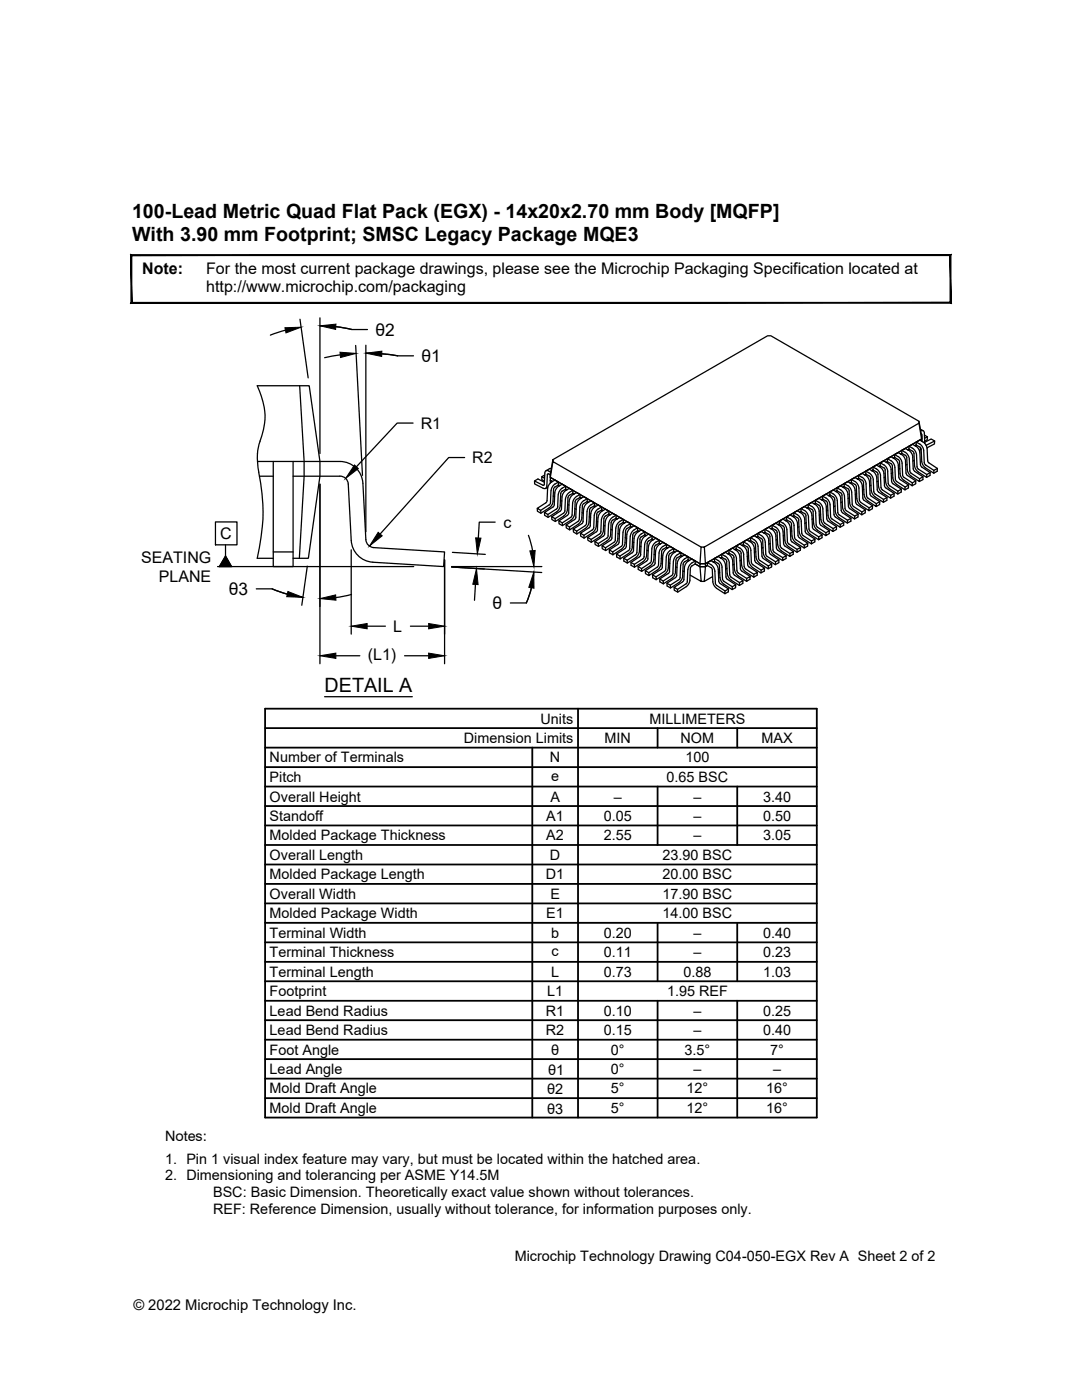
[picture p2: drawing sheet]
<svg xmlns="http://www.w3.org/2000/svg" width="216mm" height="279mm" viewBox="0 0 216 279" stroke-linecap="round" stroke-linejoin="round" font-family="sans-serif">
<!-- layer: I-VTOP -->
<g fill="none" stroke="#000" stroke-width=".25">
<path d="M106.7 96l.6-.4 1.3 .6M108.1 95.1v.7l.5 .2M108.7 94.8l-.6 .3 .5 .3M109.3 97.2l-.4 .3M109.5 94l.4 .2M109.5 94l-.3-.1-.4 .2-.2 2.7h-.3l-1.6-.8v.6l1.7 .8 .5 .1 .2-.5 .2-2.4 .5 .2M109.8 95.8v-.5l29.9 17.2M109.8 95.8l.1 .5M109.8 95.8l.4 .3M109.8 96h.1M109.8 95.9v.5M110 93.5h-.4l-.7 .5"/>
<path d="M110 96.2l.7-.4 .7 .4v.6M110.1 96.2a1.8 1.8 0 0 0-.8 1.3l-.2 2.6-.2 .3-1.7 1.1 .7 .4v.5M110.3 92.1v-.4l-.5 3.6v-.7M110.4 99l.3 .2M110.8 96.6a1.8 1.8 0 0 0-.8 1.3l-.2 2.6-.2 .3M111.4 98.8l-.1 2.3-.3 .5M111.4 96.8l-.9 .7-.1 2.5a1.82 1.82 0 0 1-.8 1.3M111.4 96.8l.3 .1M111.4 96.2l-.7 .4M111.8 99.8l.3 .2M112.2 98l-.3 .5-.1 2.4a1.81 1.81 0 0 1-.8 1.3l-1.6 1.1-.7-.5-.1-.5M112.9 97.6v-.6l-.7-.4a2.14 2.14 0 0 0-1.5 1.8l-.1 2.5-.3 .3-1.7 1.1 .7 .4 .1 .6"/>
<path d="M112.9 97a2.1 2.1 0 0 0-1.5 1.7M112.9 97.6l.2 .1M112.9 97.6l-.7 .4M113.6 98.8l-.3 .5-.1 2.4M114.3 98.4v-.5l-.7-.4a2.08 2.08 0 0 0-1.5 1.7l-.1 2.4-.2 .4M114.3 97.9a2.16 2.16 0 0 0-1.5 1.7l-.1 2.4M114.3 98.4l.3 .2M114.3 98.4l-.7 .4M114.4 98.7l.7-.4 .6 .4v.6M114.4 98.7a1.8 1.8 0 0 0-.8 1.3M115.7 98.7a2.14 2.14 0 0 0-1.4 1.7l-.1 2.4M115.7 99.3l-.8 .5-.1 .4"/>
<path d="M115.7 99.3l.3 .1M115.8 99.5l.7-.4 .7 .4v.6M115.8 99.5a1.8 1.8 0 0 0-.8 1.3M117.2 99.5a2.08 2.08 0 0 0-1.5 1.7M162.7 99.8l.7 .4M164.1 99.6l1 .7 .1 2.5M164.1 99a2.08 2.08 0 0 1 1.5 1.7l.2 2.6 1.9 1.4-.1 .5-1.6-1.1M164.1 99.6l-.2 .1M165.5 99l-.7-.4-.7 .4v.6M165.5 99a1.8 1.8 0 0 1 .8 1.3M165.6 98.8v-.6l.7-.4a2.06 2.06 0 0 1 1.5 1.7l.1 2.4 .2 .4M165.6 98.8l.8 .5 .2 .3"/>
<path d="M165.6 98.2a2.14 2.14 0 0 1 1.5 1.7l.1 2.4 .2 .4M165.6 98.8l-.3 .1M166.6 99.7l.1 2.3a1.82 1.82 0 0 0 .7 1.3l1.7 1.1v-.6l-1.7-1.1M167 97.9v-.6l.7-.4a2.12 2.12 0 0 1 1.5 1.8l.1 2.3M167 97.9l.7 .4 .3 .5M167 97.3a2.05 2.05 0 0 1 1.5 1.8l.1 2.5 .3 .3 1.7 1.1-.1 .6-1.7-1.1M167 97.9l-.2 .2M168 98.8l.1 2.4a1.82 1.82 0 0 0 .8 1.3M168.4 97.1v-.6l.7-.4a2.14 2.14 0 0 1 1.5 1.8l.2 2.5 .2 .3 1.7 1.1-.1 .5-.6 .4M168.4 97.1l.7 .4M168.4 96.5l.7 .4M168.4 97.1l-.2 .1"/>
<path d="M169.1 96.9a1.8 1.8 0 0 1 .8 1.3M169.2 97.5l.2 .5 .1 2.4a1.81 1.81 0 0 0 .8 1.3l1.7 1v-.5l-1.7-1.1-.2-.3-.2-2.5M169.5 99.3l-.3 .2M169.9 96.3v-.6l.7-.4a2.08 2.08 0 0 1 1.5 1.7l.1 2.4M169.9 96.3l.7 .4 .3 .4M169.9 95.7a2.06 2.06 0 0 1 1.5 1.7l.1 2.4M169.9 96.3l-.2 .1M170.9 97.2l.1 2.3M170.9 98.5l-.2 .2M171 99.5a1.82 1.82 0 0 0 .7 1.3M171.3 95.4l.7 .4M171.3 94.9l.7 .4"/>
<path d="M171.3 95.4l-.2 .2M171.5 99.8l.2 .5 1.7 1v.6l-1.7-1.1M172 95.2a1.8 1.8 0 0 1 .8 1.4M172 95.8l.3 .5M172.2 99.4l.2 .5 1.7 1v.6l-.7 .4M172.3 96.3l.1 2.4M172.4 97.7l-.3 .1M172.4 98.7a1.82 1.82 0 0 0 .8 1.3l1.6 1.1 .1-.6-1.7-1.1-.3-.5M172.7 94.9l-.7-.4-.7 .4v.5M172.7 94.8a1.8 1.8 0 0 1 .8 1.4M172.8 94.6v-.6l.6-.4a2.06 2.06 0 0 1 1.5 1.8l.1 2.3 .3 .5M172.8 94a2.06 2.06 0 0 1 1.4 1.8l.2 2.5 .2 .3 1.7 1.1v.5l-1.7-1a1.82 1.82 0 0 1-.7-1.4l-.2-2.3"/>
<path d="M172.8 94.6l.7 .4M172.8 94.6l-.3 .2M172.8 96.6l.1 2.4M173.5 95l.3 .5M173.5 96.2l.1 2.4 .3 .4M173.8 96.8l-.3 .2M173.9 99l1.7 1.1-.1 .6-.7 .4M174.2 93.8v-.6l.7-.4a2.06 2.06 0 0 1 1.5 1.7l.1 2.4M174.2 93.8l1 .7 .1 2.5a1.94 1.94 0 0 0 .8 1.3l1.6 1.1v-.6l-1.6-1M174.2 93.2a2.12 2.12 0 0 1 1.5 1.7l.1 2.4M174.2 93.8l-.3 .1M175.2 96l-.2 .2"/>
<path d="M175.3 98.2l1.7 1.1v.6l-.7 .3M175.6 93v-.6l.7-.4a2.12 2.12 0 0 1 1.5 1.7M175.6 93l.7 .4M175.6 92.4l.7 .4M175.6 93l-.2 .1M175.8 97.3l.3 .5M176.3 92.8a1.69 1.69 0 0 1 .8 1.3l.1 2.4 .3 .4M176.4 93.3l.2 .5M176.5 96.9l.3 .5 1.6 1.1v.5l-.7 .4M176.6 93.8l.1 2.4M176.7 95.2l-.3 .1M176.7 96.2a1.82 1.82 0 0 0 .8 1.3"/>
<path d="M177 99.3l-.7 .4M177.1 91.5a2.08 2.08 0 0 1 1.5 1.8l.1 2.3M177.1 92.1l.7 .4M177.1 92.1l-.3 .2M177.5 96.9l1.7 1.1-.1 .6-1.6-1.1M177.8 92.5l.3 .5M177.8 93.7l.1 2.4M177.9 96.1l.3 .4 1.7 1.1-.1 .6-.7 .4M178.1 93l.1 2.4M178.1 94.3l-.3 .2M178.2 95.4a1.82 1.82 0 0 0 .7 1.3l1.7 1.1v-.6l-1.7-1.1M178.4 98.5l-.7 .3"/>
<path d="M178.5 91.5l-.7-.4-.7 .4v.6M178.5 91.5a1.8 1.8 0 0 1 .8 1.4M178.5 91.3l.7 .4M178.5 90.7l.7 .4M178.5 91.3l-.2 .1M178.7 95.6l.2 .5M179.2 91.1a1.8 1.8 0 0 1 .8 1.3l.1 2.4M179.2 91.7l.3 .5 .1 2.4a1.83 1.83 0 0 0 .7 1.2l1.7 1.1 .1-.5-1.7-1.1-.3-.5M179.2 92.9l.2 2.5 .2 .3 1.7 1.1v.6l-.7 .4M179.6 93.5l-.3 .2M179.9 97.6l-.7 .4M179.9 90.7l-.7-.4-.7 .4v.6"/>
<path d="M179.9 90.7a1.8 1.8 0 0 1 .8 1.3l.1 2.6 .3 .3 1.6 1.1v.5l-.7 .4M179.9 90.5v-.6l.7-.4a2.06 2.06 0 0 1 1.5 1.7M179.9 89.9a2.12 2.12 0 0 1 1.5 1.7M179.9 90.5l.7 .4M179.9 90.5l-.2 .1M180.7 90.9l.2 .4 .1 2.4M181 92.7l-.3 .1M181 93.7a1.82 1.82 0 0 0 .8 1.3l1.7 1.1v-.6l-1.7-1.1M181.3 96.8l-.7 .4M181.4 89a2.12 2.12 0 0 1 1.5 1.8l.1 2.5 .2 .3 1.7 1.1v.6l-1.7-1.1a1.83 1.83 0 0 1-.7-1.3l-.2-2.6-.9-.7M181.4 89.6l-.3 .2M181.4 91.6l.1 2.4 .3 .4"/>
<path d="M182.1 91.2l.1 2.4 .3 .4M182.4 91.9l-.2 .1M182.5 94.1l1.7 1-.1 .6-.6 .4M182.7 96l-.6 .4M182.8 89.1l-.7-.4-.7 .3v.6M182.8 89a1.8 1.8 0 0 1 .8 1.4l.1 2.5 .2 .3 1.7 1.1v.6l-.7 .4M182.8 88.8v-.6l.7-.4a2.14 2.14 0 0 1 1.5 1.8l.1 2.3M182.8 88.8l.7 .4 .3 .3 .1 2.6a1.81 1.81 0 0 0 .8 1.3M182.8 88.2l.7 .4M182.8 88.8l-.2 .1M183.4 84.1l.5 3.5v-.6M183.4 84.5l-42.9 24.7"/>
<path d="M183.5 88.6a1.79 1.79 0 0 1 .8 1.4l.2 2.5 .2 .3 1.7 1.1-.1 .5-1.6-1M183.7 85.7l.5 .3M183.7 89.4l-.2 .8M183.7 86l.3-.1 .4 .2 .1 2.4M183.8 86.6l.1 .2M183.9 87l-.5-2.9-29.6-17.1h-.6l-42.9 24.7M183.9 87v1.1M183.9 87.6l-43.1 24.9M183.9 86.8l.1 1.3M184.2 95.1l-.7 .4M184.5 86.8l.6 .4-.6 .3M184.8 88.9l1.7-.9v.6l-1.5 .8"/>
<path d="M185.1 87.2l-.1 .6-.5 .2M185.1 91.9l.3 .5 1.6 1.1v.5l-.7 .4M185.6 94.3l-.7 .4M186.5 88l-.7-.4-1.3 .7M187 93.5l-.6 .4M109.6 100.8l-1.7 1.1M109.6 101.3l-1.7 1.1-.7-.4v-.5M111 101.6l-1.7 1.1M111.8 102l-1.7 1.1 .7 .4v.6M112.7 101.9l-.3 .5-1.6 1.1M113.2 101.7a1.88 1.88 0 0 1-.7 1.3l-1.7 1.1-.7-.4v-.6M113.3 100.7l.2 .1"/>
<path d="M113.6 100l-.2 2.6-.2 .2-1.7 1.1 .7 .5v.5M113.9 103.8l-1.7 1.1-.7-.4v-.6M114.2 102.8l-.3 .5-1.7 1.1M114.7 101.5l.3 .1M114.8 100.2l-.1 2.3a1.82 1.82 0 0 1-.8 1.3M114.9 103.2l-.3 .5-1.6 1.1 .6 .4 .1 .5M115 100.9l-.1 2.3M115.4 104.6l-1.7 1.1-.7-.4v-.5M115.7 101.2l-.1 2.6-.3 .3-1.7 1.1M116.1 103.3a1.82 1.82 0 0 1-.8 1.3M116.1 102.3l.3 .2M116.4 104l-.3 .5-1.7 1.1 .7 .4v.6"/>
<path d="M116.4 101.7l-.1 2.4M116.5 100.5l-.3 .5-.1 2.4M117 104.4l-.2 .5-1.7 1.1M117.2 100.1l.2 .1M117.2 100.1l-.7 .4M117.2 100.4l.7-.5 .7 .5v.5M117.3 100.3a1.8 1.8 0 0 0-.8 1.4M117.5 105.3l-1.7 1.1 .7 .4v.6M117.6 103.1l.3 .2M117.9 100.7a1.8 1.8 0 0 0-.8 1.4l-.1 2.3M118.2 105.7l-1.7 1.1M118.5 105.3l-.3 .4"/>
<path d="M118.6 100.9l-.9 .7-.2 2.6a1.81 1.81 0 0 1-.7 1.3l-1.7 1.1-.7-.4v-.6M118.6 100.9l.3 .2M118.6 100.4l-.7 .4M118.9 106.2l-1.6 1.1 .7 .4v.5M119 104l.3 .1M119.3 103.3l-.1 2.4-.2 .5M119.9 106.1l-.3 .5-1.6 1.1M120 103.7l-.1 2.4M120.1 101.8v-.6l-.7-.4a2.16 2.16 0 0 0-1.5 1.7l-.1 2.6-.3 .2M120.1 101.2a2.08 2.08 0 0 0-1.5 1.7l-.1 2.4M120.1 101.8l-1 .6-.1 2.6a1.81 1.81 0 0 1-.8 1.3l-1.7 1.1-.6-.4-.1-.6M120.1 101.8l.2 .1"/>
<path d="M120.4 105.8a1.81 1.81 0 0 1-.7 1.3l-1.7 1.1-.7-.4v-.5M120.5 104.8l.2 .2M120.7 106.5l-.3 .5-1.7 1.1 .7 .4v.6M120.8 103l-.3 .5-.1 2.3M121.1 108l-1.7 1.1-.7-.4v-.6M121.4 106.9l-.3 .5-1.7 1.1M121.4 104.6l-.1 2.3M121.5 102.6v-.6l-.7-.4a2.1 2.1 0 0 0-1.5 1.7M121.5 102a2.14 2.14 0 0 0-1.5 1.7M121.5 102.6l.2 .1M121.5 102.6l-.7 .4M121.6 102.8l.6-.4 .7 .4v.6"/>
<path d="M121.6 102.8a1.8 1.8 0 0 0-.8 1.4l-.2 2.3M121.6 109.7l.7 .5M121.9 106.7a1.82 1.82 0 0 1-.8 1.3M121.9 105.6l.3 .2M121.9 104.3l-.1 2.4M122.1 107.4l-.3 .4-1.7 1.1 .7 .4 .1 .6M122.2 103.8l-.2 .5M122.3 103.2a1.8 1.8 0 0 0-.8 1.4M122.5 108.8l-1.6 1.1-.7-.4-.1-.6M122.8 107.7l-.3 .5-1.7 1.1M122.9 105.4l-.1 2.4M122.9 103.4l.3 .2"/>
<path d="M122.9 102.8l-.7 .4M122.9 103.4l-.7 .4M123 103.7l.7-.4 .7 .4v.5M123 103.7a1.8 1.8 0 0 0-.8 1.3l-.1 2.4M123 110.6l.7 .4M123.3 107.5a1.82 1.82 0 0 1-.8 1.3M123.3 106.5l.3 .1M123.4 105.1l-.1 2.4M123.6 105.8l-.1 2.6-1.9 1.3v.6l.7 .4M123.7 104.1a1.8 1.8 0 0 0-.8 1.3M123.9 109.1l-1.6 1.1v.5l1.7-1.1M124.4 104.2l-.9 .6-.1 .3"/>
<path d="M124.4 104.2l.2 .2M124.4 103.7l-.7 .4M124.4 104.5l.7-.4 .7 .4M124.4 104.5a1.8 1.8 0 0 0-.8 1.3M124.5 111.4l.6 .4M124.7 108.3a1.82 1.82 0 0 1-.7 1.3M124.8 107.3l.2 .2M125 109l-.3 .5-1.7 1.1v.5l.7 .4M125.1 104.9l.7-.4v.6l-.9 .7-.2 2.5M125.1 104.9a1.8 1.8 0 0 0-.8 1.3l-.1 2.6-.2 .3M125.7 109.4l-.3 .5M125.8 105.1l.2 .1"/>
<path d="M125.9 112.2l.7 .4M126.1 110.3l-1.6 1.1v.6l.7 .4M126.2 108.1l.3 .2M126.3 106.8l-.1 2.4a1.81 1.81 0 0 1-.8 1.3l-1.7 1v-.5l1.7-1.1M126.3 106.8l.1-.4 .8-.5v-.6a2.1 2.1 0 0 0-1.4 1.7l-.2 2.4M127.2 105.3l-.6-.4a2.14 2.14 0 0 0-1.5 1.8l-.1 2.3M127.2 105.9l.3 .1M127.3 113.1l.7 .4M127.6 111.1l-1.7 1.1v.6l.7 .4M127.6 109l.3 .1M127.9 110.7l-.3 .4M128 106.6l.7-.4v.5l-.7 .4"/>
<path d="M128 107.1l-.3 .5-.1 2.4a1.88 1.88 0 0 1-.7 1.3l-1.7 1.1-.1-.6 1.7-1.1 .3-.3 .1-2.5M128 106.5a1.8 1.8 0 0 0-.8 1.4M128.5 111.1l-.2 .4-1.7 1.1v.6l1.7-1.1M128.7 106.2l-.7-.5a2.14 2.14 0 0 0-1.5 1.8l-.1 2.3-.3 .5M128.7 106.7l.2 .2M128.8 107a1.8 1.8 0 0 0-.8 1.3l-.2 2.4M128.8 113.9l.7 .4M129 110.8a1.82 1.82 0 0 1-.7 1.3M129.1 109.8l.2 .1M129.3 111.5l-.3 .5-1.7 1.1 .1 .5 .6 .4M129.4 109.2l-.1 2.3M129.4 107.4l.7-.4v.6l-.9 .7-.2 2.5"/>
<path d="M129.4 107.4a1.8 1.8 0 0 0-.8 1.3l-.1 2.4M130.1 107.6l.3 .1M130.1 107l-.7-.4-.7 .4M130.2 114.7l.7 .4M130.5 110.6l.3 .2M130.6 109.3l.1-.4 .9-.5v-.6a2.08 2.08 0 0 0-1.5 1.7l-.2 2.6-.2 .3-1.7 1.1v.5l1.7-1.1a1.81 1.81 0 0 0 .8-1.3l.1-2.3M130.7 112.3l-.2 .5-1.7 1.1v.6l.7 .4M130.8 110l-.1 2.4M131.6 107.8l-.7-.4a2.08 2.08 0 0 0-1.5 1.7M131.6 108.4l.2 .1M131.6 108.6l.7-.4 .7 .4M131.6 108.6a1.8 1.8 0 0 0-.8 1.4"/>
<path d="M131.6 115.5l.7 .5M131.9 113.6l-1.7 1.1v.6l.7 .4M132 111.4l.2 .2M132.2 113.2l-.3 .4M132.2 110.8l-.1 2.4M132.3 109.6l.7-.4v-.6a2.08 2.08 0 0 0-1.5 1.8l-.1 2.5-.3 .3-1.6 1.1v.6l1.6-1.1a1.81 1.81 0 0 0 .8-1.3M132.3 109.6l-.3 .5-.1 2.4M132.6 114l-1.7 1.1v.6l1.7-1.1M133 109.2l.2 .2M133.1 109.5l.6-.4 .7 .4M133.1 109.5a1.8 1.8 0 0 0-.8 1.3M133.1 116.4l.7 .4"/>
<path d="M133.3 114.5l-1.7 1 .1 .6 .7 .4M133.4 112.3l.2 .1M133.7 109.9l.7-.4v.6l-.9 .6-.2 2.6a1.81 1.81 0 0 1-.7 1.3M133.7 109.9a1.8 1.8 0 0 0-.8 1.3l-.1 2.4-.2 .4M134.3 114.4l-.3 .5M134.4 110.1l.3 .1M134.8 113.1l.3 .2M135.2 111.3l.7-.4v-.6a2.08 2.08 0 0 0-1.5 1.7l-.1 2.4M135.2 111.3l-.3 .5-.1 2.3a1.81 1.81 0 0 1-.8 1.3l-1.6 1.1-.1-.5 1.7-1.1M135.8 112.9l-.1 2.3M135.9 110.3l-.7-.4a2.23 2.23 0 0 0-1.5 1.7l-.1 2.4-.3 .5M135.9 110.9l.2 .1"/>
<path d="M136.2 115a1.81 1.81 0 0 1-.7 1.3l-1.7 1v-.5l1.7-1.1 .2-.5M136.2 113.9l.3 .2M136.6 112.1l.7-.4v-.6a2.14 2.14 0 0 0-1.5 1.8M136.6 112.1l-.3 .5-.1 2.4M136.9 117.1l-1.7 1.1-.7-.4v-.6M137.2 116l-.3 .5-1.7 1.1M137.2 113.7l-.1 2.4M137.3 111.1l-.7-.4a2.08 2.08 0 0 0-1.5 1.8l-.1 2.5-1.9 1.4v.5l.7 .4M137.3 111.7l.2 .2M137.4 112l.6-.4 .7 .4v.5M137.4 111.9a1.8 1.8 0 0 0-.8 1.4l-.2 2.5-.2 .3-1.7 1.1 .7 .4v.6M137.7 115.8a1.82 1.82 0 0 1-.8 1.3"/>
<path d="M137.8 113.4l-.2 2.4M138.1 112.9l-.3 .5M138.1 112.4a1.8 1.8 0 0 0-.8 1.3M138.7 112.5l1 .6M138.7 112l-.7 .4M138.7 112.5l-.7 .4M139.7 113.1l.2 2.9-2.2-1.2M139.7 113.1h1.1l-.3 2.9h-.6M139.7 112.5h1.1v.6h-1.1zM139.9 109.2h.6l.3 3.3h-1.1zM139.9 109.2l-29.6-17.1-.5 3.2 29.9 17.2M141.1 112.9v-.6l.7-.4a2.08 2.08 0 0 1 1.5 1.7"/>
<path d="M141.1 112.3a2.06 2.06 0 0 1 1.5 1.7l.1 2.4M141.1 112.9l.7 .4M141.1 112.9l-.3 .2M141.9 113.3l.2 .4 .1 2.4M142.2 115.1l-1.7 .9M142.2 116.1a1.82 1.82 0 0 0 .8 1.3l1.7 1.1v-.6l-1.7-1.1-.3-.4M142.6 111.4v.6l.9 .7 .2 2.6a1.82 1.82 0 0 0 .7 1.3l1.7 1.1M142.6 112l-.3 .2M143.3 113.6l.1 2.4 .3 .4M143.6 114.3l-.2 .1M143.7 116.5l1.7 1-.1 .6-.6 .4M144 110.6v.6l.7 .4 .3 .3 .1 2.5a1.82 1.82 0 0 0 .8 1.4"/>
<path d="M144 111.2l-.2 .2M144.7 111l-.7-.4 .7-.4a2.12 2.12 0 0 1 1.5 1.8l.1 2.3M144.7 111a1.8 1.8 0 0 1 .8 1.3l.1 2.4 .3 .5M145.1 113.4l-.3 .2M145.1 115.6l-.2-.5-.1-2.3a2.02 2.02 0 0 0-1.5-1.7l-.7 .3a2.12 2.12 0 0 1 1.5 1.8l.1 2.5 .3 .3 1.6 1.1 .7-.4v.6l-.7 .4v-.6M145.1 115.6l1.7 1.1M145.4 117.5l-.7 .4M145.5 109.8v.6l.7 .4M145.5 110.4l-.3 .1M145.9 115.8l1.6 1M145.9 115.2l1.7 1.1 .7-.4-.1 .5-.7 .4 .1-.5M146.2 110.8l.3 .4"/>
<path d="M146.3 114.3l.3 .5 1.7 1.1M146.4 111.3l.2 2.3a1.82 1.82 0 0 0 .7 1.3M146.5 112.6l-.3 .2M146.8 109.8l-.7-.4-.6 .4a2.06 2.06 0 0 1 1.5 1.7M146.8 109.8a1.8 1.8 0 0 1 .8 1.3l.2 2.6 .2 .3 1.7 1M146.9 109v.6l.7 .3 .3 .5M146.9 109.6l-.3 .1M146.9 111.5l.2 2.6 .2 .3 1.7 1 .7-.4-.1 .6-.6 .4v-.6M147.3 114.9l1.7 1.1M147.9 110.4l.1 2.4M147.9 111.8l-.2 .1M148 112.8a1.82 1.82 0 0 0 .7 1.3"/>
<path d="M148.3 108.1v.6l.9 .5 .1 .4M148.3 108.7l-.2 .2M148.4 110.7l.1 2.5 .3 .3 1.6 1.1 .7-.4v.6l-.7 .4v-.6M148.4 110.7a2.01 2.01 0 0 0-1.5-1.7l.7-.4a2.06 2.06 0 0 1 1.5 1.7l.1 2.4M148.7 114.1l1.7 1.1M149.2 112.7l.2 .4 1.7 1.1M149.3 109.6l.1 2.4M149.4 110.9l-.3 .2M149.4 111.9a1.82 1.82 0 0 0 .8 1.4M149.7 108.1l-.7-.4-.7 .4a2.06 2.06 0 0 1 1.5 1.8M149.7 108.1a1.8 1.8 0 0 1 .8 1.4M149.8 107.3v.6l.8 .5 .2 .4"/>
<path d="M149.8 107.9l-.3 .1M149.8 109.9l.1 2.3M149.9 112.2l.3 .5 1.7 1.1 .6-.4v.6l-.7 .3 .1-.5M150.2 113.3l1.6 1M150.5 109.5l.2 2.5 .2 .3 1.6 1.1M150.7 108.8l.2 2.3a1.82 1.82 0 0 0 .7 1.3l1.7 1.1M150.8 110.1l-.3 .2M151.2 106.5v.6l1 .7 .1 2.5a1.82 1.82 0 0 0 .7 1.3l1.7 1.1M151.2 107.1l-.2 .1M152.3 109.3l-.3 .1M152.3 111.5l1.7 1.1M152.3 111.5l-.3-.5v-2.4a2.01 2.01 0 0 0-1.5-1.7l-.7 .4a2.14 2.14 0 0 1 1.5 1.7l.1 2.6 .2 .3 1.7 1 .7-.3v.5l-.7 .4v-.6"/>
<path d="M152.6 105.6v.6l.7 .4M152.6 106.2l-.2 .2M152.8 110.6l.3 .4M153.1 111l1.6 1.1 .7-.4v.6l-.7 .4v-.6M153.3 106l-.7-.4 .7-.4a2.12 2.12 0 0 1 1.5 1.8M153.3 106a1.8 1.8 0 0 1 .8 1.4M153.3 106.6l.3 .5 .1 2.4M153.5 110.2l-.1-2.4a2.01 2.01 0 0 0-1.5-1.7l-.7 .4a2.14 2.14 0 0 1 1.5 1.7l.1 2.4M153.5 110.2l.3 .4 1.6 1.1M153.7 108.5l-.3 .1M153.7 109.5a1.82 1.82 0 0 0 .8 1.3l1.6 1.1M154.1 104.8v.6l.7 .4 .2 .3 .2 2.5a1.82 1.82 0 0 0 .7 1.3"/>
<path d="M154.1 105.4l-.3 .1M154.1 107.4l.2 2.5 .2 .3 1.7 1.1 .7-.4-.1 .6-.7 .4 .1-.6M154.8 107l.2 2.5 .2 .3 1.7 1.1M155.1 107.6l-.2 .2M155.5 104v.6l.7 .4M155.5 104.6l-.2 .1M155.9 109.9l1.7 1.1M155.9 109.4l1.7 1.1 .7-.4v.5l-.7 .4v-.5M156.2 104.4a1.8 1.8 0 0 1 .8 1.3l.1 2.4M156.2 105l.3 .4M156.4 108.5l-.1-2.4a2.02 2.02 0 0 0-1.5-1.7l-.7 .4a2.06 2.06 0 0 1 1.5 1.7l.1 2.4 .2 .5M156.4 108.5l.2 .5 1.7 1.1"/>
<path d="M156.5 105.5l.1 2.3a1.82 1.82 0 0 0 .8 1.3M156.5 106.8l-.2 .1M156.9 104l-.7-.4-.7 .4 .7 .4M156.9 104a1.8 1.8 0 0 1 .8 1.3l.1 2.6 .3 .3 1.6 1M157 103.1v.6l.6 .4M157 103.7l-.3 .2M157.1 108.1l.3 .4 1.6 1.1 .7-.4v.6l-.7 .4v-.6M157.4 109.1l1.6 1.1M157.7 104.1l.3 .5v2.4M158 106l-.3 .1M158.1 107a1.82 1.82 0 0 0 .7 1.3l1.7 1.1M158.4 102.3v.6l1 .7 .1 2.5a1.82 1.82 0 0 0 .7 1.4l1.7 1"/>
<path d="M158.4 102.9l-.2 .2M158.4 104.9l.2 2.5 .2 .3 1.7 1.1 .7-.4-.1 .6-.6 .4v-.6M158.5 104.9a2.06 2.06 0 0 0-1.5-1.8l.6-.3a2.08 2.08 0 0 1 1.5 1.7l.1 2.3 .3 .5M159.4 105.1l-.2 .2M159.5 107.3l1.7 1.1M159.8 101.5v.6l.7 .4M159.8 102.1l-.2 .1M160.3 106.9l1.6 1.1 .7-.4v.5l-.7 .4v-.5M160.3 106.9l-.3-.5-.1-2.3a2.06 2.06 0 0 0-1.5-1.8l.7-.4a2.06 2.06 0 0 1 1.5 1.8l.1 2.5 .2 .3 1.7 1.1M160.5 101.9l-.7-.4 .7-.4a2.12 2.12 0 0 1 1.5 1.7l.1 2.6 .3 .3 1.6 1M160.5 101.9a1.8 1.8 0 0 1 .8 1.3l.1 2.4 .3 .5M160.5 102.5l.3 .3 .1 2.5a1.82 1.82 0 0 0 .8 1.3"/>
<path d="M160.9 104.3l-.3 .2M161.3 100.7v.6l.7 .4M161.3 101.3l-.3 .1M161.6 106.6l1.7 1.1M161.7 106.1l1.7 1 .6-.4v.6l-.7 .4 .1-.6M162 101.6l.3 .5M162.2 102.1l.1 2.4M162.3 103.5l-.3 .1M162.4 104.5a1.82 1.82 0 0 0 .7 1.3M162.6 100.7l-.7-.4-.6 .4a2.06 2.06 0 0 1 1.5 1.7M162.7 100.7a1.8 1.8 0 0 1 .7 1.3l.2 2.5 .2 .3 1.7 1.1M162.7 100.4v-.6l.7-.4a2.06 2.06 0 0 1 1.5 1.8l.1 2.5 .3 .3 1.6 1.1v.6l-.7 .4"/>
<path d="M162.7 100.4l.7 .4M162.7 100.4l-.2 .2M162.8 102.4l.1 2.5 .2 .3 1.7 1.1 .7-.4v.6l-.7 .4v-.6M163.1 105.8l1.7 1.1M163.4 100.2a1.8 1.8 0 0 1 .8 1.4l.1 2.5 .3 .3 1.6 1.1v.6l-1.7-1.1M163.4 100.8l.3 .5 .1 2.4M163.7 102.6l-.2 .2M163.8 103.6a1.82 1.82 0 0 0 .8 1.4M165.2 101.8l-.3 .2M165.2 102.8a1.82 1.82 0 0 0 .8 1.3M166.3 100.4l.1 2.3 .3 .5M166.6 101l-.3 .1"/>
<path d="M166.7 103.2l1.7 1.1-.1 .5-.7 .4M166.9 105.1l-.7 .4M168.1 100.2l-.3 .1M168.1 102.3l1.7 1.1v.6l-.7 .4M168.4 104.3l-.7 .4M169.3 101l.3 .5 1.6 1.1v.6l-.7 .4M169.8 103.4l-.7 .4M171.2 102.6l-.6 .4M172.7 101.8l-.7 .4M174.1 100.9l-.7 .4M175.6 100.1l-.7 .4"/>
</g>
<!-- layer: K-VSID -->
<path d="M59.8 77l.9 15.1v2.9l-1 16.4M51.4 92.1h16.4a4.6 4.6 0 0 1 4.6 4.3M51.8 95h2.7M54.5 92.1v21h4v-21M58.5 95h9.3a1.66 1.66 0 0 1 1.7 1.6M69.5 96.6l.6 11.3a4.6 4.6 0 0 0 4.3 4.3l14.1 .9 .2-2.9-14.2-.9M72.4 96.5l.6 11.2M54.5 111.4h-3.2a39 39 0 0 0 .2-18.4 11.4 11.4 0 0 1 .8-6.1 12.7 12.7 0 0 0-1-9.9h10.4l2.1 15.1v2.9l-2.3 16.4h-3M54.5 110.2h4M73 107.7a1.66 1.66 0 0 0 1.6 1.6" fill="none" stroke="#000" stroke-width=".25"/>
<!-- layer: G-TEXT-DSCL -->
<path d="M26.1 60.5l163.5-.2h-163.3zM26.1 60.5l163.5-.2 .2 .2zM189.6 51v9.3l.2 .2zM189.8 50.8v9.7l-.2-9.5zM26.3 51h163.3l.2-.2zM26.1 50.8h163.7l-163.5 .2zM26.1 50.8l.2 9.5v-9.3zM26.1 50.8l.2 9.5-.2 .2z" fill="#000" stroke="#000" stroke-width=".2"/>
<!-- layer: P-VSID-DIMS -->
<g fill="none" stroke="#000" stroke-width=".25">
<path d="M57 65.9l-3.1 1M59.9 63.7l1.6 11.7M63.8 63.4v27.1M63.8 65a27.1 27.1 0 0 1 6.4 .7M67 65.2l3.1 .5M67.9 70.8l-3.1 .6M70.1 65.8h3.2M71 68.9l1.3 26M73 68.9v37.2M73 70.5l3.2 .1 3.1 .4-3.1-.4M79.3 71h3.2M63.8 96.6v35.9"/>
<path d="M82.4 84.4h-3.2l-8.1 8.8M92.7 91.3h-3.2l-13.6 15.3M43 104.2h4.3v4.5h-4.3zM43.4 113.1h39.1M45 111l1.2 2.1h-2.4zM45 108.7v2.3M51.1 117.5h3.2M54.3 117.5a24.4 24.4 0 0 0 6.1 1.7M54.3 117.5l3 1.1M61.3 113l-1.1 7.8M70.1 109.7v16.9M70.1 118.6l-3.1 .7"/>
<path d="M88.7 111.7v20.8M90.1 113.1h18M90.1 113.2l18 1.1M90.3 110.2l6.5 .4M94.9 116.6l-.2 3.2M98.8 104.2h-3.2l-.2 3.2M105.4 106.8l.9 3.1M106 117.3l-1 3M106.5 114.2a18 18 0 0 1-1.5 6.1M64.8 139h17.5M67 130.9h4.8M73.3 125h3.6"/>
<path d="M80.7 130.9h4.8M81.9 125h3.6M101.8 120.3h3.2"/>
</g>
<g fill="#000" stroke="#000" stroke-width=".2">
<path d="M56.9 65.4l3.2-.1-3 1.1zM63.8 65l3.2-.3v1zM67.8 70.3l3.3 .2-3.2 .9zM73 70.5l3.2-.4v1zM70.7 92.8l.8 .7-2.5 2zM45 111l1.2 2.1h-2.4zM57.4 118l3 1.2-3.2-.1zM63.8 119.5l3.2-.8v1.1zM75.5 106.2l.8 .7-2.6 2zM95.1 113.5l.3 3.2-1.1-.1zM94.9 107.3l1.1 .1-.8 3.1zM106.5 114.2l.1 3.2-1.1-.2z"/>
<path d="M105.7 109.9h1.1l-.3 3.2zM63.8 130.9l3.2-.6v1.1zM70.1 125l3.2-.6v1.1zM85.5 124.4l3.2 .6-3.2 .5zM85.5 130.3l3.2 .6-3.2 .5z"/>
</g>
<!-- layer: G-ANNO-RULE -->
<g fill="none" stroke="#000" stroke-width=".36">
<path d="M52.9 157h110.1M52.9 153.1h110.1M52.9 149.2h110.1M52.9 145.3h110.1M52.9 141.4h110.1v81.6h-110.1zM106.2 149.2v73.8M115.3 141.4v81.6M131.2 145.3v3.9M131.2 157v11.6M147.1 145.3v3.9M147.1 157v11.6M52.9 160.9h110.1"/>
<path d="M52.9 172.5h110.1M52.9 168.6h110.1M52.9 164.7h110.1M52.9 176.4h110.1M52.9 188.1h110.1M52.9 180.3h110.1M52.9 195.8h110.1M52.9 184.2h110.1M52.9 192h110.1M52.9 199.7h110.1M131.2 184.2v11.6M131.2 199.7v23.3"/>
<path d="M147.1 184.2v11.6M147.1 199.7v23.3M52.9 207.5h110.1M52.9 215.3h110.1M52.9 203.6h110.1M52.9 211.4h110.1M52.9 219.2h110.1"/>
</g>
<g font-size="3.9">
<text x="26.4" y="43.6">100-Lead Metric Quad Flat Pack (EGX) - 14x20x2.70 mm Body [MQFP]</text>
<text x="26.4" y="48.1">With 3.90 mm Footprint; SMSC Legacy Package MQE3</text>
<text x="64.8" y="138.2">DETAIL A</text>
</g>
<g font-size="3.5">
<text x="75" y="67">θ2</text>
<text x="84.1" y="72.2">θ1</text>
<text x="45.7" y="118.7">θ3</text>
<text x="98.3" y="121.6">θ</text>
</g>
<g font-size="3.2">
<text x="28.4" y="54.7">Note:</text>
<text x="41.1" y="54.7">For the most current package drawings, please see the Microchip Packaging Specification located at</text>
<text x="41.1" y="58.3">http://www.microchip.com/packaging</text>
<text x="83.9" y="85.6">R1</text>
<text x="94.2" y="92.5">R2</text>
<text x="44" y="107.6">C</text>
<text x="100.5" y="105.3">c</text>
<text x="28.2" y="112.3">SEATING</text>
<text x="31.7" y="116.1">PLANE</text>
<text x="73.4" y="131.7">(L1)</text>
<text x="78.4" y="126.1">L</text>
</g>
<g font-size="2.9">
<text x="92.5" y="148.3">Dimension Limits</text>
<text x="107.9" y="144.4">Units</text>
<text x="120.6" y="148.3">MIN</text>
<text x="129.6" y="144.4">MILLIMETERS</text>
<text x="135.8" y="148.3">NOM</text>
<text x="151.9" y="148.3">MAX</text>
<text x="53.8" y="152.2">Number of Terminals</text>
<text x="109.7" y="152.2">N</text>
<text x="110" y="155.8">e</text>
<text x="136.8" y="152.2">100</text>
<text x="53.8" y="160">Overall Height</text>
<text x="53.8" y="156.1">Pitch</text>
<text x="109.8" y="160">A</text>
<text x="122.5" y="160">–</text>
<text x="133" y="156.1">0.65 BSC</text>
<text x="138.4" y="160">–</text>
<text x="152.3" y="160">3.40</text>
<text x="53.8" y="167.7">Molded Package Thickness</text>
<text x="53.8" y="163.8">Standoff</text>
<text x="109" y="163.8">A1</text>
<text x="109" y="167.7">A2</text>
<text x="120.5" y="163.8">0.05</text>
<text x="120.5" y="167.7">2.55</text>
<text x="138.4" y="167.7">–</text>
<text x="138.4" y="163.8">–</text>
<text x="152.3" y="163.8">0.50</text>
<text x="152.3" y="167.7">3.05</text>
<text x="53.8" y="171.6">Overall Length</text>
<text x="109.7" y="171.6">D</text>
<text x="132.2" y="171.6">23.90 BSC</text>
<text x="53.8" y="179.4">Overall Width</text>
<text x="53.8" y="175.5">Molded Package Length</text>
<text x="108.9" y="175.5">D1</text>
<text x="109.8" y="179.4">E</text>
<text x="132.2" y="175.5">20.00 BSC</text>
<text x="132.2" y="179.4">17.90 BSC</text>
<text x="53.8" y="183.3">Molded Package Width</text>
<text x="109" y="183.3">E1</text>
<text x="132.2" y="183.3">14.00 BSC</text>
<text x="53.8" y="187.2">Terminal Width</text>
<text x="53.8" y="191">Terminal Thickness</text>
<text x="110" y="187.1">b</text>
<text x="110" y="190.8">c</text>
<text x="120.5" y="187.2">0.20</text>
<text x="120.5" y="191">0.11</text>
<text x="138.4" y="187.2">–</text>
<text x="138.4" y="191">–</text>
<text x="152.3" y="187.2">0.40</text>
<text x="152.3" y="191">0.23</text>
<text x="53.8" y="194.9">Terminal Length</text>
<text x="110" y="194.9">L</text>
<text x="120.5" y="194.9">0.73</text>
<text x="136.4" y="194.9">0.88</text>
<text x="152.3" y="194.9">1.03</text>
<text x="53.8" y="198.8">Footprint</text>
<text x="53.8" y="202.7">Lead Bend Radius</text>
<text x="108.9" y="202.7">R1</text>
<text x="109.2" y="198.8">L1</text>
<text x="120.5" y="202.7">0.10</text>
<text x="133.1" y="198.8">1.95 REF</text>
<text x="138.4" y="202.7">–</text>
<text x="152.3" y="202.7">0.25</text>
<text x="53.8" y="206.6">Lead Bend Radius</text>
<text x="108.9" y="206.6">R2</text>
<text x="120.5" y="206.6">0.15</text>
<text x="138.4" y="206.6">–</text>
<text x="152.3" y="206.6">0.40</text>
<text x="53.8" y="210.5">Foot Angle</text>
<text x="53.8" y="214.4">Lead Angle</text>
<text x="109.4" y="214.5">θ1</text>
<text x="110" y="210.6">θ</text>
<text x="121.9" y="210.5">0°</text>
<text x="121.9" y="214.4">0°</text>
<text x="136.6" y="210.5">3.5°</text>
<text x="138.4" y="214.4">–</text>
<text x="153.7" y="210.5">7°</text>
<text x="154.3" y="214.4">–</text>
<text x="53.8" y="218.2">Mold Draft Angle</text>
<text x="109.2" y="218.4">θ2</text>
<text x="121.9" y="218.2">5°</text>
<text x="137" y="218.2">12°</text>
<text x="152.9" y="218.2">16°</text>
<text x="32.9" y="227.7">Notes:</text>
<text x="53.8" y="222.1">Mold Draft Angle</text>
<text x="109.2" y="222.3">θ3</text>
<text x="121.9" y="222.1">5°</text>
<text x="137" y="222.1">12°</text>
<text x="152.9" y="222.1">16°</text>
<text x="32.9" y="232.3">1. Pin 1 visual index feature may vary, but must be located within the hatched area.</text>
<text x="32.9" y="235.6">2. Dimensioning and tolerancing per ASME Y14.5M</text>
<text x="42.5" y="238.9">BSC: Basic Dimension. Theoretically exact value shown without tolerances.</text>
<text x="42.5" y="242.2">REF: Reference Dimension, usually without tolerance, for information purposes only.</text>
<text x="102.7" y="251.7">Microchip Technology Drawing C04-050-EGX Rev A Sheet 2 of 2</text>
<text x="26.6" y="261.4">© 2022 Microchip Technology Inc.</text>
</g>
</svg>
